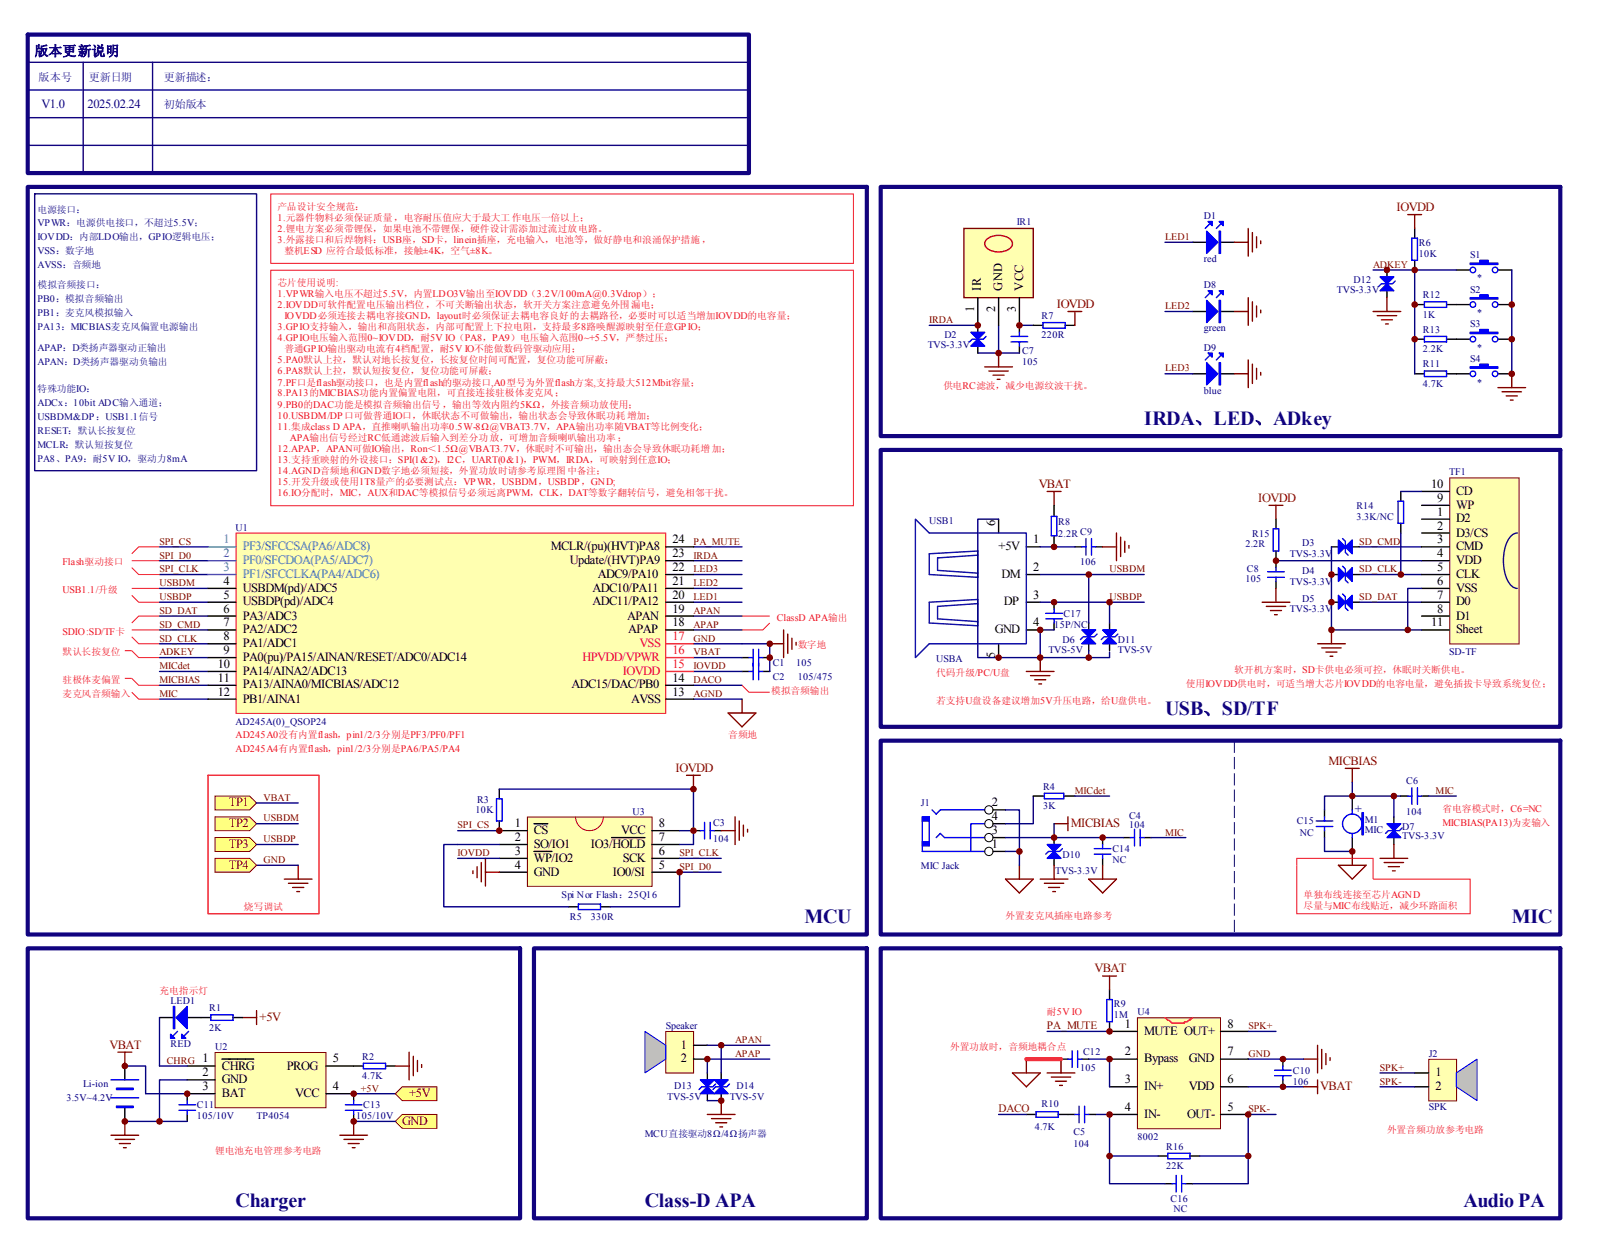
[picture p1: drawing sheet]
<svg xmlns="http://www.w3.org/2000/svg" width="279mm" height="216mm" viewBox="0 0 279 216" stroke-linecap="round" stroke-linejoin="round" font-family="sans-serif">
<path d="M133.3 111.5h2.4M135.7 109.2v4.7M136.5 109.9v3.3M137.2 110.6v1.9M137.9 111.3v.5M126.1 123.5h4.8l-2.4 2.4zM128.5 121.1v2.4M181.4 185.9h4.8M182.1 186.6h3.4M182.8 187.4h1.9M183.5 188.1h.5M183.8 183.5v2.4" fill="none" stroke="#800000" stroke-width=".24"/>
<path d="M128.5 113.9h1.2M128.5 116.3h1.2M132.1 113.9h1.2M132.1 116.3h1.2" fill="none" stroke="#000" stroke-width=".24"/>
<path d="M129.7 113.9h.8M129.7 116.3h.8M130.5 112.5v5.3M131.4 113.9h.7M131.4 112.5v5.3M131.4 116.3h.7" fill="none" stroke="#00f" stroke-width=".24"/>
<path d="M120.1 118.7h8.4M120.1 109.2h8.4M120.1 113.9h8.4M120.1 111.5h8.4M27.6 121.1h8.4M120.1 121.1h8.4" fill="none" stroke="#000080" stroke-width=".24"/>
<path d="M91.4 141.6h21.5v12h-21.5z" fill="#ffffb0"/>
<path d="M91.4 141.6h21.5v12h-21.5z" fill="none" stroke="#800000" stroke-width=".17"/>
<g fill="none" stroke="#000" stroke-width=".24">
<path d="M234.2 137.9v2.4M86.5 143.9h4.8M86.5 146.3h4.8M86.5 148.7h4.8M86.5 151.1h4.8M92.5 142.7h2.4M92.5 147.5h3.1M105.9 145.1h5.8M112.9 143.9h4.8M112.9 146.3h4.8M112.9 148.7h4.8M112.9 151.1h4.8"/>
<path d="M120.1 143.9h1.2M123.7 143.9h1.2M172 142.7h2.2M172 147.5h2.2M172 145.1h2.2M172 140.3h2.2M194.6 145.1h1.2M198.2 145.1h1.2M229.4 140.3v1.2M229.4 143.9v1.2M234.2 145.1v2.4M183.8 183.5h1.2"/>
<path d="M187.4 183.5h1.2M222.2 183.5v1.2M222.2 187.1v1.2"/>
</g>
<path d="M99.7 141.5a2.4 2.4 0 0 0 2.4 2.4 2.4 2.4 0 0 0 2.4-2.4" fill="none" stroke="#bf0000" stroke-width=".17"/>
<g fill="none" stroke="#800000" stroke-width=".24">
<path d="M118.9 134.3h2.4M120.1 134.3v2.4M81.9 150.9v.5M82.6 150.2v1.9M83.4 149.5v3.3M84.1 148.7v4.8M84.1 151.1h2.4M124.9 143.9h2.4M127.3 141.5v4.8M128 142.3v3.3M128.8 143v1.9M129.5 143.7v.5"/>
<path d="M174.2 152.3h4.8l-2.4 2.4zM176.6 149.9v2.4M231.8 149.9h4.8l-2.4 2.4zM234.2 147.5v2.4"/>
</g>
<path d="M242.6 137.9h-13.2v2.4M79.3 143.9h7.2M117.7 148.7h7.2M117.7 151.1h7.2M117.7 143.9h2.4v2.4h-2.4M229.4 145.1v2.4h4.8M189.8 193.1h2.4M216.2 193.1h4.8M216.2 183.5h6" fill="none" stroke="#000080" stroke-width=".24"/>
<g fill="none" stroke="#00f" stroke-width=".24">
<path d="M121.3 143.9h.7M122 142.5v2.9M123 143.9h.7M123 142.5v2.9M159.8 141.5v6h10.8M161 141.5v5.1M161.4 140.3l.8 .8 .7-.8h7.7M162.2 145.1l.7-.7 .7 .7h7M170.6 142.7h-2.4v4.8M195.8 145.1h.7M196.5 143.7v2.9M197.5 145.1h.7"/>
<path d="M197.5 143.7v2.9M228 142.3h2.9M228 143.2h2.9M229.4 141.5v.8M229.4 143.2v.7M234.2 140.3v.8M234.2 144.4v.7M185 183.5h.7M185.7 182.1v2.9M186.7 183.5h.7M186.7 182.1v2.9M220.8 186.4h2.9"/>
<path d="M220.8 185.4h2.9M222.2 184.7v.7M222.2 186.4v.7"/>
<circle cx="234.2" cy="142.7" r="1.68"/>
</g>
<g fill="#00f" stroke="#00f" stroke-width=".24">
<path d="M235.9 140.8h.3v3.9h-.3z" fill-rule="evenodd"/>
<path d="M159.8 145.9h1.2v.7h-1.2z" fill-rule="evenodd"/>
<path d="M159.8 141.5h1.2v.8h-1.2z" fill-rule="evenodd"/>
</g>
<g fill="none" stroke="#000" stroke-width=".17">
<circle cx="171.3" cy="142.7" r=".72"/>
<circle cx="171.3" cy="140.3" r=".72"/>
<circle cx="171.3" cy="145.1" r=".72"/>
<circle cx="171.3" cy="147.5" r=".72"/>
</g>
<path d="M247.6 183.6h4.7v7.2h-4.7z" fill="#ffffb0"/>
<path d="M247.5 183.6h4.8v7.2h-4.8z" fill="none" stroke="#800000" stroke-width=".17"/>
<path d="M185 193.1h1.2M188.6 193.1h1.2M245 185.9h2.4M245 188.3h2.4" fill="none" stroke="#000" stroke-width=".24"/>
<path d="M239 185.9h6M239 188.3h6" fill="none" stroke="#000080" stroke-width=".24"/>
<path d="M186.2 193.1h.7M186.9 191.7v2.8M187.9 193.1h.7M187.9 191.7v2.8" fill="none" stroke="#00f" stroke-width=".24"/>
<path d="M197.1 176.4h14.3v19.2h-14.3z" fill="#ffffb0"/>
<path d="M197 176.4h14.4v19.2h-14.4z" fill="none" stroke="#800000" stroke-width=".17"/>
<g fill="none" stroke="#000" stroke-width=".24">
<path d="M182.6 87.6v1.9M182.6 92.8v2M186.2 94.8h1.2M189.8 94.8h1.2M221 97.2v1.2M221 100.8v1.2M242.6 137.9h1.2M246.2 137.9h1.2M191 145.1v1.2M191 148.7v1.2M192.2 177v1.7h4.8M192.2 171.5v1.7"/>
<path d="M211.4 178.7h4.8M177.8 193.1h1.7M183.3 193.1h1.7M192.2 183.5h4.8M192.2 188.3h4.8M192.2 193.1h4.8M211.4 183.5h4.8M211.4 188.3h4.8M211.4 193.1h4.8M200.6 200.3h1.7M201.8 205.1h1.2M205.4 205.1h1.2"/>
<path d="M206.1 200.3h1.7"/>
</g>
<path d="M201.8 176.3l.5 .5h.2a.92 .92 0 0 0 1.2 .5h1.5v-.3h.4l.3-.2h.2v-.2h.3l.2-.3" fill="none" stroke="#f00" stroke-width=".24"/>
<g fill="none" stroke="#000080" stroke-width=".24">
<path d="M235.4 94.8h10.8M235.4 99.6h10.8M235.4 104.4h10.8M247.4 137.9h4.9M181.4 178.7h10.8M216.2 178.7h4.8M173 193.1h4.8M188.6 183.5h3.6v4.8M192.2 193.1v7.2h8.4M216.2 193.1v7.2h-8.4M216.2 188.3h9.6M222.2 183.5h3.6"/>
<path d="M192.2 200.3v4.8h9.6M216.2 200.3v4.8h-9.6"/>
</g>
<g fill="none" stroke="#00f" stroke-width=".24">
<path d="M182.1 89.5h1v3.3h-1zM187.4 94.8h.7M188.1 93.3v2.9M189.1 94.8h.7M189.1 93.3v2.9M219.6 99.1h2.9M221 98.4v.7M219.6 100h2.9M221 100v.8M243.8 137.9h.8M244.6 136.5v2.9M245.5 137.9h.7"/>
<path d="M245.5 136.5v2.9M189.5 148h2.9M189.5 147.1h2.9M191 146.3v.8M191 148v.7M191.7 173.2h1v3.8h-1zM179.5 192.6h3.8v1h-3.8zM202.3 199.8h3.8v1h-3.8zM203 205.1h.7M203.7 203.7v2.8M204.7 205.1h.7M204.7 203.7v2.8"/>
</g>
<g fill="none" stroke="#800000" stroke-width=".24">
<path d="M181.4 85.2h2.4M182.6 85.2v2.4M177.8 116.3h4.8M178.5 117.1h3.4M179.2 117.8h1.9M179.9 118.5h.5M180.2 113.9v2.4M233 133.1h2.4M234.2 133.1v2.4M191 169.1h2.4M192.2 169.1v2.4M175.4 185.9h4.8l-2.4 2.4z"/>
<path d="M177.8 183.5v2.4M225.8 183.5h2.4M225.8 188.3h2.4M228.2 181.1v4.8M228.2 187.1v2.4M228.9 181.8v3.4M229.7 182.6v1.9M230.4 183.3v.5"/>
</g>
<path d="M251.2 82.9h11.9v28.7h-11.9z" fill="#ffffb0"/>
<path d="M251.1 82.8h12v28.8h-12z" fill="none" stroke="#800000" stroke-width=".17"/>
<g fill="none" stroke="#000" stroke-width=".24">
<path d="M245 39.6v1.7M206.6 54h2.4M206.6 42h2.4M211.4 54h2.4M211.4 42h2.4M245 45.1v1.7M245 58.8h1.7M245 52.8h1.7M250.6 58.8h4.1M250.6 52.8h4.1M252.3 46.8h2.4M259.5 46.8h2.4"/>
<path d="M259.5 58.8h2.4M259.5 52.8h2.4M206.6 64.8h2.4M211.4 64.8h2.4M245 64.8h1.7M250.6 64.8h4.1M259.5 64.8h2.4M173 90v2.4M177.8 99.6h2.4M177.8 94.8h2.4M221 90v1.6M221 95.5v1.7"/>
<path d="M242.6 85.2v1.6M242.6 90.7v1.7M246.2 85.2h4.9M246.2 97.2h4.9M246.2 99.6h4.9M246.2 92.4h4.9M246.2 94.8h4.9M246.2 87.6h4.9M246.2 90h4.9M173 111.5v2.4M177.8 104.4h2.4M177.8 109.2h2.4"/>
<path d="M246.2 104.4h4.9M246.2 102h4.9M246.2 106.7h4.9M246.2 109.2h4.9M86.5 136.7v1.7M86.5 142.3v1.6"/>
</g>
<path d="M262.8 92.4a2.11 2.11 0 0 0-1.7 1.4 8.2 8.2 0 0 0 .4 7.3l.8 .8 .5 .1" fill="none" stroke="#11037f" stroke-width=".24"/>
<g fill="none" stroke="#000080" stroke-width=".24">
<path d="M201.8 54h4.8M201.8 42h4.8M237.8 46.8h14.5M245 46.8v18M261.9 46.8v18M201.8 64.8h4.8M27.6 97.2h8.4M27.6 94.8h8.4M27.6 99.6h8.4M120.1 97.2h8.4M120.1 94.8h8.4M120.1 99.6h8.4"/>
<path d="M173 90h-3.6v23.9h10.8v-4.7M180.2 94.8h6M180.2 99.6h18M221 97.2h25.2M27.6 109.2h8.4M27.6 104.4h8.4M27.6 116.3h8.4M27.6 118.7h8.4M27.6 113.9h8.4M27.6 111.5h8.4M27.6 106.7h8.4M27.6 102h8.4"/>
<path d="M120.1 104.4h8.4M120.1 116.3h8.4M120.1 106.7h8.4M120.1 102h8.4M128.5 111.5h4.8v4.8M180.2 104.4h18M246.2 102h-2.4v7.2h2.4M86.5 136.7h33.6v7.2M234.2 135.5v2.4M79.3 148.7h7.2M79.3 146.3h7.2"/>
</g>
<g fill="none" stroke="#00f" stroke-width=".24">
<path d="M209.7 38.6l-.9 1M211.7 38.6l-1 1M209.7 50.6l-.9 1M211.7 50.6l-1 1M244.6 41.3h.9v3.8h-.9zM246.7 52.3h3.9v1h-3.9zM246.7 58.3h3.9v1h-3.9zM209.7 61.4l-.9 1M211.7 61.4l-1 1M246.7 64.3h3.9v1h-3.9zM220.5 91.6h1v3.9h-1zM242.2 86.8h.9v3.9h-.9z"/>
<path d="M86 138.4h1v3.9h-1z"/>
<circle cx="255.1" cy="46.8" r=".48"/>
<circle cx="255.1" cy="52.8" r=".48"/>
<circle cx="255.1" cy="58.8" r=".48"/>
<circle cx="259" cy="46.8" r=".48"/>
<circle cx="259" cy="52.8" r=".48"/>
<circle cx="259" cy="58.8" r=".48"/>
<circle cx="255.1" cy="64.8" r=".48"/>
<circle cx="259" cy="64.8" r=".48"/>
</g>
<g fill="none" stroke="#800000" stroke-width=".24">
<path d="M216.2 39.6v4.8M243.8 37.2h2.4M245 37.2v2.4M213.8 42h2.4M213.8 54h2.4M216.2 51.6v4.8M216.9 40.3v3.4M216.9 52.3v3.4M217.7 41v1.9M217.7 53v1.9M218.4 41.7v.5M218.4 53.7v.5"/>
<path d="M213.8 64.8h2.4M216.2 62.4v4.8M216.9 63.1v3.3M217.7 63.8v1.9M218.4 64.5v.5M259.5 67.2h4.8M260.2 67.9h3.3M260.9 68.6h1.9M261.6 69.3h.5M261.9 64.8v2.4M191 94.8h2.4M193.4 92.4v4.8"/>
<path d="M194.1 93.1v3.3M194.8 93.8v1.9M195.6 94.5v.5M219.8 87.6h2.4M221 87.6v2.4M218.6 104.4h4.8M219.3 105.1h3.4M220.1 105.8h1.9M220.8 106.5h.5M221 102v2.4M228.2 111.5h4.8M228.9 112.3h3.4"/>
<path d="M229.7 113h1.9M230.4 113.7h.5M230.6 109.2v2.3"/>
</g>
<g fill="#00f" stroke="#00f" stroke-width=".24">
<path d="M211.2 50.4h.7v.7z"/>
<path d="M209.2 50.4h.8v.7z"/>
<path d="M209 52.1l1.9 1.9-1.9 1.9z"/>
<path d="M211.2 38.4h.7v.7z"/>
<path d="M209.2 38.4h.8v.7z"/>
<path d="M209 40.1l1.9 1.9-1.9 1.9z"/>
<path d="M211.2 61.2h.7v.7z"/>
<path d="M209.2 61.2h.8v.7z"/>
<path d="M209 62.8l1.9 2-1.9 1.9z"/>
<path d="M254.7 45.6h1.6v-.5h1.5v.5h1.7v.2h-4.8z" fill-rule="evenodd"/>
<path d="M254.7 51.6h1.6v-.5h1.5v.5h1.7v.2h-4.8z" fill-rule="evenodd"/>
<path d="M254.7 57.6h1.6v-.5h1.5v.5h1.7v.2h-4.8z" fill-rule="evenodd"/>
<path d="M254.7 63.6h1.6v-.5h1.5v.5h1.7v.2h-4.8z" fill-rule="evenodd"/>
<path d="M211.2 52.1h.2v3.8h-.2z" fill-rule="evenodd"/>
<path d="M211.2 40.1h.2v3.8h-.2z" fill-rule="evenodd"/>
<path d="M211.2 62.8h.2v3.9h-.2z" fill-rule="evenodd"/>
</g>
<path d="M158.6 90l2.4 2.4h16.8v19.1h-16.8l-2.4 2.4zM161 96l8.4-.5v4.5l-8.4-.4zM169.4 96.2l-7 .5v2.1l7 .5M161 104.4l8.4-.5v4.5l-8.4-.5zM169.4 104.6l-7 .5v2.1l7 .5" fill="none" stroke="#0000bf" stroke-width=".24"/>
<path d="M4.8 32.4h145.4v129.5h-145.4zM152.6 32.4h117.7v43.2h-117.7zM152.6 78h117.7v47.9h-117.7zM152.6 164.3h117.7v46.8h-117.7z" fill="none" stroke="#11037f" stroke-width=".72"/>
<g fill="#ffff80" stroke="#800000" stroke-width=".17">
<path d="M37.2 141.5h6l1.2 1.2-1.2 1.2h-6z" fill-rule="evenodd"/>
<path d="M37.2 145.1h6l1.2 1.2-1.2 1.2h-6z" fill-rule="evenodd"/>
</g>
<path d="M44.4 142.7h7.3M44.4 146.3h7.3" fill="none" stroke="#000080" stroke-width=".24"/>
<path d="M37.2 137.9h6l1.2 1.2-1.2 1.2h-6z" fill-rule="evenodd" fill="#ffff80" stroke="#800000" stroke-width=".17"/>
<path d="M44.4 139.1h7.3M44.4 149.9h7.3" fill="none" stroke="#000080" stroke-width=".24"/>
<path d="M49.2 152.3h4.9M50 153.1h3.3M50.7 153.8h1.9M51.4 154.5h.5M51.7 149.9v2.4" fill="none" stroke="#800000" stroke-width=".24"/>
<path d="M37.2 148.7h6l1.2 1.2-1.2 1.2h-6z" fill-rule="evenodd" fill="#ffff80" stroke="#800000" stroke-width=".17"/>
<path d="M36 134.3h19.3v24h-19.3z" fill="none" stroke="#ee0e22" stroke-width=".24"/>
<g fill="none" stroke="#ee0e22" stroke-width=".17">
<path d="M22.8 98.4l1.2 1.2h3.6M22.8 97.2h4.8M27.6 94.8h-3.6l-1.2 1.2M21.6 112.7h1.2l1.2 1.2h3.6M21.6 117.5h1.2l1.2 1.2h3.6M22.8 103.2l1.2 1.2h3.6M22.8 110.3l1.2 1.2h3.6M22.8 119.9l1.2 1.2h3.6M22.8 102h4.8M22.8 109.2h4.8M27.6 106.7h-3.6l-1.2 1.2M128.5 118.7l1.2 1.2h3.6"/>
<path d="M128.5 106.7h4.8M133.3 107.9l-1.2 1.3h-3.6"/>
</g>
<path d="M177.8 183.5h6" fill="none" stroke="#ee0e22" stroke-width=".72"/>
<path d="M252.3 185.9l3.6-2.4v7.2l-3.6-2.4z" fill-rule="evenodd" fill="#c0c0c0" stroke="#00f" stroke-width=".17"/>
<path d="M170.6 63.6h4.8M171.3 64.3h3.4M172 65h1.9M172.7 65.7h.5M173 61.2v2.4" fill="none" stroke="#800000" stroke-width=".24"/>
<path d="M173 56.4v4.8" fill="none" stroke="#000080" stroke-width=".24"/>
<path d="M167 39.6h12v12h-12z" fill-rule="evenodd" fill="#ffffb0" stroke="#800000" stroke-width=".24"/>
<path d="M169.4 51.6v4.8M173 51.6v4.8M176.6 51.6v6M176.6 60v1.2M179 56.4h1.7M184.5 56.4h1.7M21.6 184.7v2.4M21.6 191.9v2.4" fill="none" stroke="#000" stroke-width=".24"/>
<path d="M170.9 41.5a3.4 3.4 0 0 1 4.1 0 1.04 1.04 0 0 1-.3 1.7 3.2 3.2 0 0 1-4-.6l-.1-.4z" fill="none" stroke="#bf0000" stroke-width=".24"/>
<path d="M161 56.4h8.4M176.6 56.4h2.4M169.4 61.2h7.2" fill="none" stroke="#000080" stroke-width=".24"/>
<path d="M175.1 58.3h2.9M175.1 59.3h2.9M176.6 57.6v.7M176.6 59.3v.7M180.7 55.9h3.8v1h-3.8zM19.2 190.2h4.8M19.2 187.1h4.8" fill="none" stroke="#00f" stroke-width=".24"/>
<path d="M185 54h2.4M186.2 54v2.4" fill="none" stroke="#800000" stroke-width=".24"/>
<g fill="#00f" stroke="#00f" stroke-width=".24">
<path d="M20.2 188.6h2.9v.2h-2.9z" fill-rule="evenodd"/>
<path d="M20.2 191.7h2.9v.2h-2.9z" fill-rule="evenodd"/>
</g>
<path d="M37.3 182.5h19.2v9.4h-19.2z" fill="#ffffb0"/>
<path d="M37.3 182.4h19.2v9.5h-19.2z" fill="none" stroke="#800000" stroke-width=".17"/>
<path d="M27.6 176.3h2.4M32.4 176.3h4.1M40.4 176.3h1.6M32.4 184.7h4.8M32.4 187.1h4.8M32.4 193.1v1.2M37.2 189.5h-4.8v1.2M38.4 183.5h5.6M56.5 184.7h6.4M56.5 189.5h4.8v1.2M61.3 193.1v1.2M66.8 184.7h1.7" fill="none" stroke="#000" stroke-width=".24"/>
<g fill="none" stroke="#800000" stroke-width=".24">
<path d="M42 176.3h2.4M44.4 175.1v2.4M19.2 196.7h4.8M19.9 197.4h3.4M20.4 182.3h2.4M20.7 198.1h1.9M21.4 198.9h.5M21.6 182.3v2.4M21.6 194.3v2.4M58.9 196.7h4.8M59.6 197.4h3.3M60.3 198.1h1.9"/>
<path d="M61 198.9h.5M61.3 194.3v2.4M68.5 184.7h2.4M70.9 182.3v4.8M71.6 183v3.4M72.3 183.8v1.9M73 184.5v.5"/>
</g>
<path d="M27.6 176.3v8.4h4.8M21.6 184.7h3.6v4.8h7.2M21.6 194.3h10.8M32.4 187.1h-4.8v7.2M61.3 189.5h7.2" fill="none" stroke="#000080" stroke-width=".24"/>
<path d="M30.7 178.7l-.9 1M32.7 178.7l-1 1M36.5 175.8h3.9v1h-3.9zM31 191.4h2.9M31 192.4h2.9M32.4 190.7v.7M32.4 192.4v.7M59.8 191.4h2.9M59.8 192.4h2.9M61.3 190.7v.7M61.3 192.4v.7M62.9 184.2h3.9v1h-3.9z" fill="none" stroke="#00f" stroke-width=".24"/>
<g fill="#00f" stroke="#00f" stroke-width=".24">
<path d="M29.5 179.2l.8 .7h-.8z"/>
<path d="M31.5 179.2l.7 .7h-.7z"/>
<path d="M32.4 174.4v3.8l-1.9-1.9z"/>
<path d="M30 174.4h.3v3.8h-.3z" fill-rule="evenodd"/>
</g>
<g fill="#ffff80" stroke="#800000" stroke-width=".17">
<path d="M68.5 189.5l1.2-1.2h6v2.4h-6z" fill-rule="evenodd"/>
<path d="M69.7 193.1h6v2.4h-6l-1.2-1.2z" fill-rule="evenodd"/>
</g>
<g fill="none" stroke="#000080" stroke-width=".24">
<path d="M188.6 99.6v8.3M230.6 94.8v14.4h13.2M242.6 85.2h3.6M242.6 92.4v7.2M180.2 109.2h2.4M188.6 112.7v1.2M192.2 113v.9h-12M192.2 104.4v3.5M179 137.9v4.8h-4.8M186.2 137.9h6M241.4 137.9v3.6M174.2 140.3h2.4v7.2h-2.4"/>
<path d="M174.2 145.1h8.4M176.6 147.5v2.4M182.6 142.7v2.4h12M199.4 145.1h6M61.3 194.3h7.2"/>
</g>
<g fill="none" stroke="#000" stroke-width=".24">
<path d="M169.4 56.4v1.2M169.4 60v1.2M240.2 46.8v1.2M240.2 50.4v1.2M230.6 99.6h1.2M230.6 94.8h1.2M234.2 99.6h1.2M234.2 94.8h1.2M182.6 104.4v1.2M182.6 107.9v1.3M188.6 107.9v1.3M188.6 111.5v1.2"/>
<path d="M192.2 107.9v1.3M192.2 111.5v1.2M230.6 104.4h1.2M234.2 104.4h1.2M179 137.9h1.9M184.3 137.9h1.9M182.6 145.1v1.2M182.6 148.7v1.2M241.4 141.5v1.2M241.4 145.1v1.2"/>
</g>
<g fill="#00f" stroke="#00f" stroke-width=".24">
<path d="M187.4 111.5l1.2-1.2 1.2 1.2z"/>
<path d="M187.4 109.2h2.4l-1.2 1.1z"/>
<path d="M192.2 110.3l1.2 1.2h-2.4z"/>
<path d="M191 109.2h2.4l-1.2 1.1z"/>
<path d="M168.2 60l1.2-1.2 1.2 1.2z"/>
<path d="M168.2 57.6h2.4l-1.2 1.2z"/>
<path d="M233 99.6l1.2-1.2v2.4z"/>
<path d="M231.8 98.4l1.2 1.2-1.2 1.2z"/>
<path d="M234.2 103.2v2.4l-1.2-1.2z"/>
<path d="M231.8 103.2l1.2 1.2-1.2 1.2z"/>
<path d="M234.2 93.6v2.4l-1.2-1.2z"/>
<path d="M231.8 93.6l1.2 1.2-1.2 1.2z"/>
<path d="M240.2 145.1l1.2-1.2 1.2 1.2z"/>
<path d="M240.2 142.7h2.4l-1.2 1.2z"/>
<path d="M182.6 147.5l1.2 1.2h-2.4z"/>
<path d="M181.4 146.3h2.4l-1.2 1.2z"/>
<path d="M239 50.4l1.2-1.2 1.2 1.2z"/>
<path d="M239 48h2.4l-1.2 1.2z"/>
</g>
<g fill="none" stroke="#00f" stroke-width=".24">
<path d="M170.8 58.3l-.5 .5h-1.9l-.5 .5M241.7 48.7l-.5 .5h-1.9l-.5 .5M232.6 98.1l.4 .5v1.9l.5 .5M232.6 93.3l.4 .5v1.9l.5 .5M181.1 107.2h2.9M181.1 106.3h2.9M182.6 105.6v.7M182.6 107.2v.7M190 109.9l-.5 .4h-1.9l-.5 .5M193.6 109.9l-.4 .4h-2l-.5 .5M232.6 102.9l.4 .5v1.9l.5 .5M180.9 137.5h3.4v.9h-3.4z"/>
<path d="M184 147.1l-.5 .4h-1.9l-.5 .5M242.9 143.5l-.5 .4h-1.9l-.5 .5"/>
</g>
<path d="M224.6 148.7h13.2v3.6h16.9v6h-30.1z" fill="none" stroke="#ee0e22" stroke-width=".17"/>
<path d="M4.8 6h124.9v24h-124.9zM152.6 128.3h117.7v33.6h-117.7zM4.8 164.3h85.3v46.8h-85.3zM92.5 164.3h57.7v46.8h-57.7z" fill="none" stroke="#11037f" stroke-width=".72"/>
<path d="M4.8 10.8h124.9M4.8 15.6h124.9M14.4 10.8v19.2M26.4 10.8v19.2M4.8 20.4h124.9M4.8 25.2h124.9" fill="none" stroke="#11037f" stroke-width=".24"/>
<g fill="#800000" stroke="#800000" stroke-width=".17">
<circle cx="86.5" cy="143.9" r=".48"/>
<circle cx="120.1" cy="143.9" r=".48"/>
<circle cx="192.2" cy="193.1" r=".48"/>
<circle cx="216.2" cy="193.1" r=".48"/>
<circle cx="222.2" cy="183.5" r=".48"/>
<circle cx="222.2" cy="188.3" r=".48"/>
<circle cx="192.2" cy="183.5" r=".48"/>
<circle cx="216.2" cy="200.3" r=".48"/>
<circle cx="192.2" cy="200.3" r=".48"/>
<circle cx="180.2" cy="113.9" r=".48"/>
<circle cx="182.6" cy="94.8" r=".48"/>
<circle cx="261.9" cy="64.8" r=".48"/>
<circle cx="245" cy="46.8" r=".48"/>
<circle cx="245" cy="58.8" r=".48"/>
<circle cx="245" cy="52.8" r=".48"/>
<circle cx="261.9" cy="52.8" r=".48"/>
<circle cx="261.9" cy="58.8" r=".48"/>
<circle cx="173" cy="113.9" r=".48"/>
<circle cx="173" cy="61.2" r=".48"/>
<circle cx="169.4" cy="56.4" r=".48"/>
<circle cx="176.6" cy="56.4" r=".48"/>
<circle cx="192.2" cy="104.4" r=".48"/>
<circle cx="188.6" cy="99.6" r=".48"/>
<circle cx="188.6" cy="113.9" r=".48"/>
<circle cx="21.6" cy="184.7" r=".48"/>
<circle cx="32.4" cy="189.5" r=".48"/>
<circle cx="61.3" cy="189.5" r=".48"/>
<circle cx="61.3" cy="194.3" r=".48"/>
<circle cx="27.6" cy="194.3" r=".48"/>
<circle cx="21.6" cy="194.3" r=".48"/>
<circle cx="191" cy="145.1" r=".48"/>
<circle cx="182.6" cy="145.1" r=".48"/>
<circle cx="176.6" cy="147.5" r=".48"/>
<circle cx="234.2" cy="137.9" r=".48"/>
<circle cx="234.2" cy="147.5" r=".48"/>
<circle cx="241.4" cy="137.9" r=".48"/>
<circle cx="221" cy="97.2" r=".48"/>
<circle cx="243.8" cy="109.1" r=".48"/>
<circle cx="230.6" cy="109.1" r=".48"/>
<circle cx="242.6" cy="99.6" r=".48"/>
<circle cx="230.6" cy="99.6" r=".48"/>
<circle cx="230.6" cy="104.4" r=".48"/>
<circle cx="192.2" cy="178.7" r=".48"/>
<circle cx="182.6" cy="104.4" r=".48"/>
<circle cx="180.2" cy="109.1" r=".48"/>
<circle cx="240.2" cy="46.8" r=".48"/>
</g>
<g fill="none" stroke="#800000" stroke-width=".24">
<path d="M237.8 54h4.8M238.6 54.7h3.3M239.3 55.4h1.9M240 56.1h.5M240.2 51.6v2.4M180.2 152.3h4.8M180.9 153.1h3.4M181.6 153.8h1.9M182.3 154.5h.5M182.6 142.7h2.4M182.6 149.9v2.4M185 141.5v2.4"/>
<path d="M188.6 152.3h4.8l-2.4 2.4zM191 149.9v2.4M239 148.7h4.8M239.8 149.5h3.3M240.5 150.2h1.9M241.2 150.9h.5M241.4 146.3v2.4"/>
</g>
<path d="M213.8 128.3v33.6" fill="none" stroke="#11037f" stroke-width=".17" stroke-dasharray="2.1 .7" stroke-linecap="butt"/>
<path d="M115.4 178.8h4.7v7.1h-4.7z" fill="#ffffb0"/>
<path d="M115.3 178.7h4.8v7.2h-4.8z" fill="none" stroke="#800000" stroke-width=".17"/>
<path d="M120.1 181.1h2.4M120.1 183.5h2.4" fill="none" stroke="#000" stroke-width=".24"/>
<path d="M122.5 183.5h10.8M122.5 181.1h10.8" fill="none" stroke="#000080" stroke-width=".24"/>
<path d="M111.7 178.7l3.6 2.4v2.4l-3.6 2.4z" fill-rule="evenodd" fill="#c0c0c0" stroke="#00f" stroke-width=".17"/>
<path d="M122.5 185.9v1.2M122.5 189.5v1.2M124.9 185.9v1.2M124.9 189.5v1.2" fill="none" stroke="#000" stroke-width=".24"/>
<g fill="#00f" stroke="#00f" stroke-width=".24">
<path d="M121.3 187.1h2.4l-1.2 1.2z"/>
<path d="M121.3 189.5l1.2-1.2 1.2 1.2z"/>
<path d="M123.7 187.1h2.4l-1.2 1.2z"/>
<path d="M123.7 189.5l1.2-1.2 1.2 1.2z"/>
</g>
<path d="M124 187.8l-.5 .5h-1.9l-.5 .5M126.4 187.8l-.5 .5h-1.9l-.5 .5" fill="none" stroke="#00f" stroke-width=".24"/>
<path d="M122.5 193.1h4.8M123.2 193.8h3.4M124 194.5h1.9M124.7 195.3h.5M124.9 190.7v2.4" fill="none" stroke="#800000" stroke-width=".24"/>
<path d="M122.5 183.5v2.4M122.5 190.7h2.4M124.9 181.1v4.8" fill="none" stroke="#000080" stroke-width=".24"/>
<g fill="#800000" stroke="#800000" stroke-width=".17">
<circle cx="122.5" cy="183.5" r=".48"/>
<circle cx="124.9" cy="190.7" r=".48"/>
<circle cx="124.9" cy="181.1" r=".48"/>
</g>
<path d="M41 92.5h74.3v31.1h-74.3z" fill="#ffffb0"/>
<path d="M40.9 92.4h74.4v31.2h-74.4z" fill="none" stroke="#f00" stroke-width=".17"/>
<g fill="none" stroke="#000" stroke-width=".24">
<path d="M115.3 97.2h4.8M115.3 99.6h4.8M115.3 94.8h4.8M36 102h4.8M36 118.7h4.8M36 116.3h4.8M36 113.9h4.8M36 109.2h4.8M36 106.7h4.8M36 111.5h4.8M36 104.4h4.8M115.3 102h4.8"/>
<path d="M115.3 118.7h4.8M115.3 109.2h4.8M115.3 106.7h4.8M115.3 104.4h4.8M36 121.1h4.8M115.3 121.1h4.8M98.5 157.1h1.7M104 157.1h1.7"/>
</g>
<path d="M115.3 116.3h4.8M115.3 113.9h4.8M115.3 111.5h4.8" fill="none" stroke="#ee0e22" stroke-width=".24"/>
<path d="M36 94.8h4.8M36 97.2h4.8M36 99.6h4.8" fill="none" stroke="#009cca" stroke-width=".24"/>
<g fill="#800000" stroke="#800000" stroke-width=".17">
<circle cx="120.1" cy="136.7" r=".48"/>
<circle cx="133.3" cy="111.5" r=".48"/>
<circle cx="133.3" cy="113.9" r=".48"/>
<circle cx="117.7" cy="151.1" r=".48"/>
</g>
<path d="M46.9 33.6h100.9v12h-100.9zM46.9 46.8h100.9v40.8h-100.9z" fill="none" stroke="#ee0e22" stroke-width=".17"/>
<path d="M6 33.6h38.4v48h-38.4z" fill="none" stroke="#11037f" stroke-width=".24"/>
<path d="M100.2 156.6h3.8v1h-3.8z" fill="none" stroke="#00f" stroke-width=".24"/>
<path d="M79.3 146.3h-2.4v10.8h21.6M117.7 151.1v6h-12" fill="none" stroke="#000080" stroke-width=".24"/>
<g font-size="3.5" fill="#11037f">
<text x="198.2" y="73.6">IRDA、LED、ADkey</text>
<text x="201.8" y="124">USB、SD/TF</text>
<text x="139.4" y="159.9">MCU</text>
<text x="261.9" y="159.9">MIC</text>
<text x="40.8" y="209.1">Charger</text>
<text x="111.7" y="209.1">Class-D APA</text>
<text x="253.5" y="209.1">Audio PA</text>
</g>
<text font-size="2.4" fill="#11037f" x="6" y="9.7">版本更新说明</text>
<g font-size="2.2" fill="#11037f">
<text x="7.2" y="18.8">V1.0</text>
<text x="15.2" y="18.8">2025.02.24</text>
</g>
<g font-size="2.2" fill="#800000">
<text x="241.9" y="36.6">IOVDD</text>
<text x="183" y="53.3">IOVDD</text>
<text x="179.9" y="84.6">VBAT</text>
<text x="217.9" y="87">IOVDD</text>
<text x="117" y="133.7">IOVDD</text>
<text x="230.1" y="132.5">MICBIAS</text>
<text x="39.6" y="143.3">TP2</text>
<text x="39.6" y="139.7">TP1</text>
<text x="185.5" y="143.3">MICBIAS</text>
<text x="39.6" y="146.9">TP3</text>
<text x="39.6" y="150.5">TP4</text>
<text x="189.6" y="168.5">VBAT</text>
<text x="45" y="176.9">+5V</text>
<text x="19" y="181.7">VBAT</text>
<text x="70.9" y="190.1">+5V</text>
<text x="228.7" y="188.9">VBAT</text>
<text x="69.7" y="194.9">GND</text>
</g>
<g font-size="2.2">
<text x="169.9" y="50.4" transform="rotate(-90 169.9 50.4)">IR</text>
<text x="173.6" y="50.4" transform="rotate(-90 173.6 50.4)">GND</text>
<text x="177.2" y="50.4" transform="rotate(-90 177.2 50.4)">VCC</text>
<text x="168.7" y="54" transform="rotate(-90 168.7 54)">1</text>
<text x="172.4" y="54" transform="rotate(-90 172.4 54)">2</text>
<text x="175.9" y="54" transform="rotate(-90 175.9 54)">3</text>
<text x="247.9" y="84.6">10</text>
<text x="248.9" y="87">9</text>
<text x="248.9" y="89.3">1</text>
<text x="252.2" y="85.8">CD</text>
<text x="252.2" y="88.1">WP</text>
<text x="95.4" y="95.3">MCLR/(pu)(HVT)PA8</text>
<text x="116.5" y="94.1">24</text>
<text x="172.4" y="91.2" transform="rotate(-90 172.4 91.2)">6</text>
<text x="173" y="95.3">+5V</text>
<text x="179" y="94.1">1</text>
<text x="248.9" y="91.8">2</text>
<text x="248.9" y="94.1">3</text>
<text x="252.2" y="93">D3/CS</text>
<text x="252.2" y="95.3">CMD</text>
<text x="252.2" y="90.5">D2</text>
<text x="38.7" y="101.3">4</text>
<text x="98.7" y="97.7">Update/(HVT)PA9</text>
<text x="103.5" y="100.2">ADC9/PA10</text>
<text x="116.5" y="96.5">23</text>
<text x="116.5" y="99">22</text>
<text x="116.5" y="101.3">21</text>
<text x="173.5" y="100.2">DM</text>
<text x="179" y="99">2</text>
<text x="248.9" y="96.5">4</text>
<text x="248.9" y="99">5</text>
<text x="248.9" y="101.3">6</text>
<text x="252.2" y="97.7">VDD</text>
<text x="252.2" y="100.2">CLK</text>
<text x="38.7" y="106.2">6</text>
<text x="38.7" y="103.7">5</text>
<text x="42.1" y="107.4">PA3/ADC3</text>
<text x="42.1" y="104.9">USBDP(pd)/ADC4</text>
<text x="42.1" y="102.5">USBDM(pd)/ADC5</text>
<text x="102.6" y="102.5">ADC10/PA11</text>
<text x="102.6" y="104.9">ADC11/PA12</text>
<text x="108.6" y="107.4">APAN</text>
<text x="116.5" y="106.2">19</text>
<text x="116.5" y="103.7">20</text>
<text x="173.9" y="104.9">DP</text>
<text x="179" y="103.7">3</text>
<text x="248.9" y="103.7">7</text>
<text x="248.9" y="106.2">8</text>
<text x="252.2" y="104.9">D0</text>
<text x="252.2" y="102.5">VSS</text>
<text x="252.2" y="107.4">D1</text>
<text x="38.7" y="113.4">9</text>
<text x="38.7" y="108.5">7</text>
<text x="38.7" y="110.9">8</text>
<text x="42.1" y="109.7">PA2/ADC2</text>
<text x="42.1" y="112.1">PA1/ADC1</text>
<text x="108.8" y="109.7">APAP</text>
<text x="116.5" y="108.5">18</text>
<text x="172.3" y="109.7">GND</text>
<text x="172.4" y="114" transform="rotate(-90 172.4 114)">5</text>
<text x="179" y="108.5">4</text>
<text x="247.9" y="108.5">11</text>
<text x="252.2" y="109.7">Sheet</text>
<text x="37.8" y="118.1">11</text>
<text x="37.8" y="115.7">10</text>
<text x="42.1" y="119.3">PA13/AINA0/MICBIAS/ADC12</text>
<text x="42.1" y="116.9">PA14/AINA2/ADC13</text>
<text x="42.1" y="114.6">PA0(pu)/PA15/AINAN/RESET/ADC0/ADC14</text>
<text x="99" y="119.3">ADC15/DAC/PB0</text>
<text x="116.5" y="118.1">14</text>
<text x="37.8" y="120.6">12</text>
<text x="42.1" y="121.8">PB1/AINA1</text>
<text x="109.3" y="121.8">AVSS</text>
<text x="116.5" y="120.6">13</text>
<text x="89.2" y="143.3">1</text>
<text x="114.1" y="143.3">8</text>
<text x="171.8" y="139.7">2</text>
<text x="171.8" y="142.2">4</text>
<text x="89.2" y="145.7">2</text>
<text x="89.2" y="148.1">3</text>
<text x="92.5" y="144.5">CS</text>
<text x="92.5" y="146.9">SO/IO1</text>
<text x="92.5" y="149.4">WP/IO2</text>
<text x="102.4" y="146.9">IO3/HOLD</text>
<text x="107.6" y="144.5">VCC</text>
<text x="107.9" y="149.4">SCK</text>
<text x="114.1" y="148.1">6</text>
<text x="114.1" y="145.7">7</text>
<text x="171.8" y="144.5">3</text>
<text x="171.8" y="146.9">1</text>
<text x="89.2" y="150.5">4</text>
<text x="92.5" y="151.7">GND</text>
<text x="106.2" y="151.7">IO0/SI</text>
<text x="114.1" y="150.5">5</text>
<text x="194.8" y="178.1">1</text>
<text x="198.2" y="179.3">MUTE OUT+</text>
<text x="212.6" y="178.1">8</text>
<text x="35.1" y="184.1">1</text>
<text x="38.4" y="185.3">CHRG</text>
<text x="49.7" y="185.3">PROG</text>
<text x="57.7" y="184.1">5</text>
<text x="117.9" y="181.7">1</text>
<text x="117.9" y="184.1">2</text>
<text x="194.8" y="182.9">2</text>
<text x="198.2" y="184.1">Bypass</text>
<text x="205.9" y="184.1">GND</text>
<text x="212.6" y="182.9">7</text>
<text x="35.1" y="186.5">2</text>
<text x="35.1" y="188.9">3</text>
<text x="38.4" y="187.7">GND</text>
<text x="38.4" y="190.1">BAT</text>
<text x="51.1" y="190.1">VCC</text>
<text x="57.7" y="188.9">4</text>
<text x="194.8" y="187.7">3</text>
<text x="198.2" y="188.9">IN+</text>
<text x="205.9" y="188.9">VDD</text>
<text x="212.6" y="187.7">6</text>
<text x="248.7" y="186.5">1</text>
<text x="248.7" y="188.9">2</text>
<text x="194.8" y="192.5">4</text>
<text x="198.2" y="193.7">IN-</text>
<text x="205.7" y="193.7">OUT-</text>
<text x="212.6" y="192.5">5</text>
</g>
<g font-size="2.2" fill="#009cca">
<text x="38.7" y="94.1">1</text>
<text x="42.1" y="95.3">PF3/SFCCSA(PA6/ADC8)</text>
<text x="38.7" y="96.5">2</text>
<text x="38.7" y="99">3</text>
<text x="42.1" y="97.7">PF0/SFCDOA(PA5/ADC7)</text>
<text x="42.1" y="100.2">PF1/SFCCLKA(PA4/ADC6)</text>
</g>
<g font-size="2.2" fill="#ee0e22">
<text x="110.7" y="112.1">VSS</text>
<text x="116.5" y="113.4">16</text>
<text x="116.5" y="110.9">17</text>
<text x="100.9" y="114.6">HPVDD/VPWR</text>
<text x="107.9" y="116.9">IOVDD</text>
<text x="116.5" y="115.7">15</text>
</g>
<text font-size="2.2" fill="#000080" x="234.7" y="140.9">+</text>
<g font-size="1.9" fill="#11037f">
<text x="6.7" y="14.1">版本号</text>
<text x="15.4" y="14.1">更新日期</text>
<text x="28.4" y="14.1">更新描述：</text>
<text x="28.4" y="18.8">初始版本</text>
</g>
<g font-size="1.9" fill="#800000">
<text x="181.4" y="178.2">PA_MUTE</text>
<text x="173" y="192.6">DACO</text>
</g>
<g font-size="1.7" fill="#11037f">
<text x="6.5" y="39.2">VPWR：电源供电接口，不超过5.5V；</text>
<text x="6.5" y="41.6">IOVDD：内部LDO输出，GPIO逻辑电压；</text>
<text x="6.5" y="36.8">电源接口：</text>
<text x="6.5" y="44">VSS：数字地</text>
<text x="6.5" y="46.4">AVSS：音频地</text>
<text x="6.5" y="52.4">PB0：模拟音频输出</text>
<text x="6.5" y="50">模拟音频接口：</text>
<text x="6.5" y="54.8">PB1：麦克风模拟输入</text>
<text x="6.5" y="57.2">PA13：MICBIAS麦克风偏置电源输出</text>
<text x="6.5" y="60.8">APAP：D类扬声器驱动正输出</text>
<text x="6.5" y="63.2">APAN：D类扬声器驱动负输出</text>
<text x="6.5" y="68">特殊功能IO：</text>
<text x="6.5" y="70.4">ADCx：10bit ADC输入通道；</text>
<text x="6.5" y="72.8">USBDM&amp;DP：USB1.1信号</text>
<text x="6.5" y="75.2">RESET：默认长按复位</text>
<text x="6.5" y="77.6">MCLR：默认短按复位</text>
<text x="6.5" y="80">PA8、PA9：耐5V IO，驱动力8mA</text>
</g>
<g font-size="1.7" fill="#ee0e22">
<text x="48.1" y="36.3">产品设计安全规范：</text>
<text x="48.1" y="38.3">1.元器件物料必须保证质量，电容耐压值应大于最大工作电压一倍以上；</text>
<text x="48.1" y="40.1">2.锂电方案必须带锂保，如果电池不带锂保，硬件设计需添加过流过放电路。</text>
<text x="48.1" y="42.1">3.外露接口和后焊物料：USB座，SD卡，linein插座，充电输入，电池等，做好静电和浪涌保护措施，</text>
<text x="49.3" y="44">整机ESD 应符合最低标准，接触±4K，空气±8K。</text>
<text x="48.1" y="49.5">芯片使用说明:</text>
<text x="48.1" y="51.4">1.VPWR输入电压不超过5.5V，内置LDO3V输出至IOVDD（3.2V/100mA@0.3Vdrop）；</text>
<text x="48.1" y="53.3">2.IOVDD可软件配置电压输出档位，不可关断输出状态，软开关方案注意避免外围漏电；</text>
<text x="48.1" y="57.2">3.GPIO支持输入，输出和高阻状态，内部可配置上下拉电阻，支持最多8路唤醒源映射至任意GPIO；</text>
<text x="48.1" y="59.1">4.GPIO电压输入范围0~IOVDD，耐5V IO（PA8，PA9）电压输入范围0~+5.5V，严禁过压；</text>
<text x="49.3" y="55.3">IOVDD必须连接去耦电容接GND，layout时必须保证去耦电容良好的去耦路径，必要时可以适当增加IOVDD的电容量；</text>
<text x="48.1" y="62.9">5.PA0默认上拉，默认对地长按复位，长按复位时间可配置，复位功能可屏蔽；</text>
<text x="48.1" y="64.9">6.PA8默认上拉，默认短按复位，复位功能可屏蔽；</text>
<text x="49.3" y="61">普通GPIO输出驱动电流有4档配置，耐5V IO不能做数码管驱动应用；</text>
<text x="48.1" y="66.8">7.PF口是flash驱动接口，也是内置flash的驱动接口,A0型号为外置flash方案,支持最大512Mbit容量；</text>
<text x="48.1" y="68.7">8.PA13的MICBIAS功能内置偏置电阻，可直接连接驻极体麦克风；</text>
<text x="48.1" y="70.6">9.PB0的DAC功能是模拟音频输出信号，输出等效内阻约5KΩ，外接音频功放使用；</text>
<text x="163.4" y="67.5">供电RC滤波，减少电源纹波干扰。</text>
<text x="48.1" y="72.6">10.USBDM/DP口可做普通IO口，休眠状态不可做输出，输出状态会导致休眠功耗增加；</text>
<text x="48.1" y="74.4">11.集成class D APA，直推喇叭输出功率0.5W-8Ω@VBAT3.7V，APA输出功率随VBAT等比例变化；</text>
<text x="50.2" y="76.4">APA输出信号经过RC低通滤波后输入到差分功放，可增加音频喇叭输出功率；</text>
<text x="48.1" y="78.3">12.APAP，APAN可做IO输出，Ron＜1.5Ω@VBAT3.7V，休眠时不可输出，输出态会导致休眠功耗增加；</text>
<text x="48.1" y="80.2">13.支持重映射的外设接口：SPI(1&amp;2)，I2C，UART(0&amp;1)，PWM，IRDA，可映射到任意IO；</text>
<text x="48.1" y="82.1">14.AGND音频地和GND数字地必须短接，外置功放时请参考原理图中备注；</text>
<text x="48.1" y="84.1">15.开发升级或使用1T8量产的必要测试点：VPWR，USBDM，USBDP，GND;</text>
<text x="48.1" y="85.9">16.IO分配时，MIC，AUX和DAC等模拟信号必须远离PWM，CLK，DAT等数字翻转信号，避免相邻干扰。</text>
<text x="10.8" y="98">Flash驱动接口</text>
<text x="10.8" y="102.8">USB1.1/升级</text>
<text x="134.5" y="107.5">ClassD APA输出</text>
<text x="10.8" y="110">SDIO:SD/TF卡</text>
<text x="10.8" y="113.5">默认长按复位</text>
<text x="138.2" y="112.4">数字地</text>
<text x="10.8" y="118.4">驻极体麦偏置</text>
<text x="162.1" y="117.2">代码升级/PC/U盘</text>
<text x="205.4" y="119">使用IOVDD供电时，可适当增大芯片IOVDD的电容电量，避免插拔卡导致系统复位；</text>
<text x="213.8" y="116.7">软开机方案时，SD卡供电必须可控，休眠时关断供电。</text>
<text x="10.8" y="120.7">麦克风音频输入</text>
<text x="133.6" y="120.3">模拟音频输出</text>
<text x="162.1" y="121.9">若支持U盘设备建议增加5V升压电路，给U盘供电。</text>
<text x="40.8" y="127.9">AD245A0没有内置flash，pin1/2/3分别是PF3/PF0/PF1</text>
<text x="40.8" y="130.4">AD245A4有内置flash，pin1/2/3分别是PA6/PA5/PA4</text>
<text x="126.2" y="127.9">音频地</text>
<text x="249.9" y="140.6">省电容模式时，C6=NC</text>
<text x="249.9" y="143.1">MICBIAS(PA13)为麦输入</text>
<text x="225.8" y="155.5">单独布线连接至芯片AGND</text>
<text x="42.2" y="157.7">烧写调试</text>
<text x="174.2" y="159.2">外置麦克风插座电路参考</text>
<text x="225.8" y="157.5">尽量与MIC布线贴近，减少环路面积</text>
<text x="27.6" y="172.3">充电指示灯</text>
<text x="181.4" y="175.9">耐5V IO</text>
<text x="164.6" y="181.9">外置功放时，音频地耦合点</text>
<text x="240.3" y="196.3">外置音频功放参考电路</text>
<text x="37.3" y="199.9">锂电池充电管理参考电路</text>
</g>
<g font-size="1.7" fill="#000080">
<text x="176.1" y="38.9">IR1</text>
<text x="208.5" y="38">D1</text>
<text x="208.5" y="45.5">red</text>
<text x="245.8" y="42.6">R6</text>
<text x="245.8" y="44.4">10K</text>
<text x="254.7" y="44.7">S1</text>
<text x="208.5" y="50">D8</text>
<text x="231.6" y="50.7">TVS-3.3V</text>
<text x="234.4" y="49">D12</text>
<text x="246.5" y="51.6">R12</text>
<text x="254.7" y="50.7">S2</text>
<text x="255.9" y="48.8">*</text>
<text x="163.6" y="58.6">D2</text>
<text x="180.4" y="55.3">R7</text>
<text x="180.4" y="58.6">220R</text>
<text x="208.5" y="57.4">green</text>
<text x="246.5" y="57.7">R13</text>
<text x="246.5" y="55">1K</text>
<text x="254.7" y="56.7">S3</text>
<text x="255.9" y="54.8">*</text>
<text x="160.7" y="60.3">TVS-3.3V</text>
<text x="177" y="61.3">C7</text>
<text x="177" y="63.2">105</text>
<text x="208.5" y="60.8">D9</text>
<text x="246.5" y="63.7">R11</text>
<text x="246.5" y="61">2.2K</text>
<text x="254.7" y="62.7">S4</text>
<text x="255.9" y="60.8">*</text>
<text x="208.5" y="68.2">blue</text>
<text x="246.5" y="67.1">4.7K</text>
<text x="255.9" y="66.8">*</text>
<text x="251" y="82.4">TF1</text>
<text x="234.9" y="88.1">R14</text>
<text x="40.8" y="91.9">U1</text>
<text x="161" y="90.8">USB1</text>
<text x="183.3" y="91">R8</text>
<text x="183.3" y="93.1">2.2R C9</text>
<text x="215.7" y="94.8">2.2R</text>
<text x="216.9" y="93">R15</text>
<text x="225.6" y="94.6">D3</text>
<text x="234.9" y="90.1">3.3K/NC</text>
<text x="187.1" y="98">106</text>
<text x="215.7" y="100.8">105</text>
<text x="216" y="99.1">C8</text>
<text x="223.4" y="101.3">TVS-3.3V</text>
<text x="223.4" y="96.5">TVS-3.3V</text>
<text x="225.6" y="99.4">D4</text>
<text x="184.2" y="106.8">C17</text>
<text x="223.4" y="106.1">TVS-3.3V</text>
<text x="225.6" y="104.2">D5</text>
<text x="181.6" y="113.1">TVS-5V</text>
<text x="182.6" y="108.8">15P/NC</text>
<text x="184.1" y="111.4">D6</text>
<text x="193.6" y="111.4">D11</text>
<text x="193.6" y="113.1">TVS-5V</text>
<text x="251" y="113.5">SD-TF</text>
<text x="133.9" y="115.5">C1</text>
<text x="133.9" y="117.9">C2</text>
<text x="137.9" y="115.5">105</text>
<text x="138.2" y="117.9">105/475</text>
<text x="162.1" y="114.7">USBA</text>
<text x="40.8" y="125.6">AD245A(0)_QSOP24</text>
<text x="180.7" y="136.8">R4</text>
<text x="243.6" y="135.9">C6</text>
<text x="82.4" y="140.9">10K</text>
<text x="82.6" y="139.2">R3</text>
<text x="109.6" y="141.1">U3</text>
<text x="123.5" y="143.1">C3</text>
<text x="159.5" y="139.7">J1</text>
<text x="180.7" y="140.2">3K</text>
<text x="195.6" y="141.9">C4</text>
<text x="195.6" y="143.5">104</text>
<text x="224.6" y="142.8">C15</text>
<text x="236.4" y="142.6">M1</text>
<text x="242.9" y="143.8">D7</text>
<text x="243.6" y="141.1">104</text>
<text x="123.5" y="146">104</text>
<text x="184.1" y="148.6">D10</text>
<text x="192.7" y="147.7">C14</text>
<text x="192.7" y="149.5">NC</text>
<text x="225.1" y="144.8">NC</text>
<text x="236.4" y="144.3">MIC</text>
<text x="242.9" y="145.5">TVS-3.3V</text>
<text x="97.3" y="155.5">Spi Nor Flash：25Q16</text>
<text x="159.5" y="150.5">MIC Jack</text>
<text x="182.8" y="151.5">TVS-3.3V</text>
<text x="98.7" y="159.3">R5</text>
<text x="102.4" y="159.3">330R</text>
<text x="29.5" y="174">LED1</text>
<text x="36.2" y="175.2">R1</text>
<text x="36.2" y="178.6">2K</text>
<text x="115.3" y="178.3">Speaker</text>
<text x="193" y="174.5">R9</text>
<text x="193" y="176.4">1M</text>
<text x="197" y="175.9">U4</text>
<text x="29.5" y="181.4">RED</text>
<text x="37.3" y="181.9">U2</text>
<text x="62.7" y="183.6">R2</text>
<text x="187.1" y="185.5">105</text>
<text x="187.6" y="182.9">C12</text>
<text x="247.5" y="183.1">J2</text>
<text x="11.5" y="190.8">3.5V~4.2V</text>
<text x="14.4" y="188.4">Li-ion</text>
<text x="62.7" y="186.9">4.7K</text>
<text x="115.6" y="190.6">TVS-5V</text>
<text x="116.8" y="188.6">D13</text>
<text x="126.4" y="190.6">TVS-5V</text>
<text x="127.6" y="188.6">D14</text>
<text x="180.4" y="191.8">R10</text>
<text x="223.9" y="186">C10</text>
<text x="223.9" y="188">106</text>
<text x="34.1" y="192">C11</text>
<text x="34.1" y="193.9">105/10V</text>
<text x="44.4" y="193.9">TP4054</text>
<text x="61.7" y="193.9">105/10V</text>
<text x="62.9" y="192">C13</text>
<text x="111.7" y="197">MCU直接驱动8Ω/4Ω扬声器</text>
<text x="179.2" y="195.8">4.7K</text>
<text x="185.9" y="196.6">C5</text>
<text x="197" y="197.5">8002</text>
<text x="247.5" y="192.3">SPK</text>
<text x="185.9" y="198.7">104</text>
<text x="202" y="199.2">R16</text>
<text x="202" y="202.5">22K</text>
<text x="202.8" y="208.3">C16</text>
<text x="203.3" y="210">NC</text>
</g>
<g font-size="1.7" fill="#800000">
<text x="201.8" y="41.6">LED1</text>
<text x="237.8" y="46.4">ADKEY</text>
<text x="201.8" y="53.6">LED2</text>
<text x="161" y="56">IRDA</text>
<text x="201.8" y="64.3">LED3</text>
<text x="27.6" y="94.4">SPI_CS</text>
<text x="120.1" y="94.4">PA_MUTE</text>
<text x="235.5" y="94.4">SD_CMD</text>
<text x="27.6" y="101.6">USBDM</text>
<text x="27.6" y="96.8">SPI_D0</text>
<text x="27.6" y="99.1">SPI_CLK</text>
<text x="120.1" y="96.8">IRDA</text>
<text x="120.1" y="101.6">LED2</text>
<text x="120.1" y="99.1">LED3</text>
<text x="192.2" y="99.1">USBDM</text>
<text x="235.5" y="99.1">SD_CLK</text>
<text x="27.6" y="104">USBDP</text>
<text x="27.6" y="106.3">SD_DAT</text>
<text x="120.1" y="106.3">APAN</text>
<text x="120.1" y="104">LED1</text>
<text x="192.2" y="104">USBDP</text>
<text x="235.5" y="104">SD_DAT</text>
<text x="27.6" y="108.8">SD_CMD</text>
<text x="27.6" y="111.2">SD_CLK</text>
<text x="27.6" y="113.5">ADKEY</text>
<text x="120.1" y="113.5">VBAT</text>
<text x="120.1" y="108.8">APAP</text>
<text x="120.1" y="111.2">GND</text>
<text x="27.6" y="118.4">MICBIAS</text>
<text x="27.6" y="116">MICdet</text>
<text x="120.1" y="118.4">DACO</text>
<text x="120.1" y="116">IOVDD</text>
<text x="27.6" y="120.7">MIC</text>
<text x="120.1" y="120.7">AGND</text>
<text x="186.2" y="137.6">MICdet</text>
<text x="248.7" y="137.6">MIC</text>
<text x="45.6" y="142.3">USBDM</text>
<text x="45.6" y="138.8">VBAT</text>
<text x="79.2" y="143.5">SPI_CS</text>
<text x="45.6" y="146">USBDP</text>
<text x="45.6" y="149.5">GND</text>
<text x="79.2" y="148.3">IOVDD</text>
<text x="117.7" y="148.3">SPI_CLK</text>
<text x="201.8" y="144.8">MIC</text>
<text x="117.7" y="150.7">SPI_D0</text>
<text x="216.2" y="178.3">SPK+</text>
<text x="28.9" y="184.3">CHRG</text>
<text x="127.3" y="183.1">APAP</text>
<text x="127.3" y="180.8">APAN</text>
<text x="216.2" y="183.1">GND</text>
<text x="239" y="185.5">SPK+</text>
<text x="62.5" y="189.1">+5V</text>
<text x="239" y="188">SPK-</text>
<text x="216.2" y="192.7">SPK-</text>
</g>
</svg>
